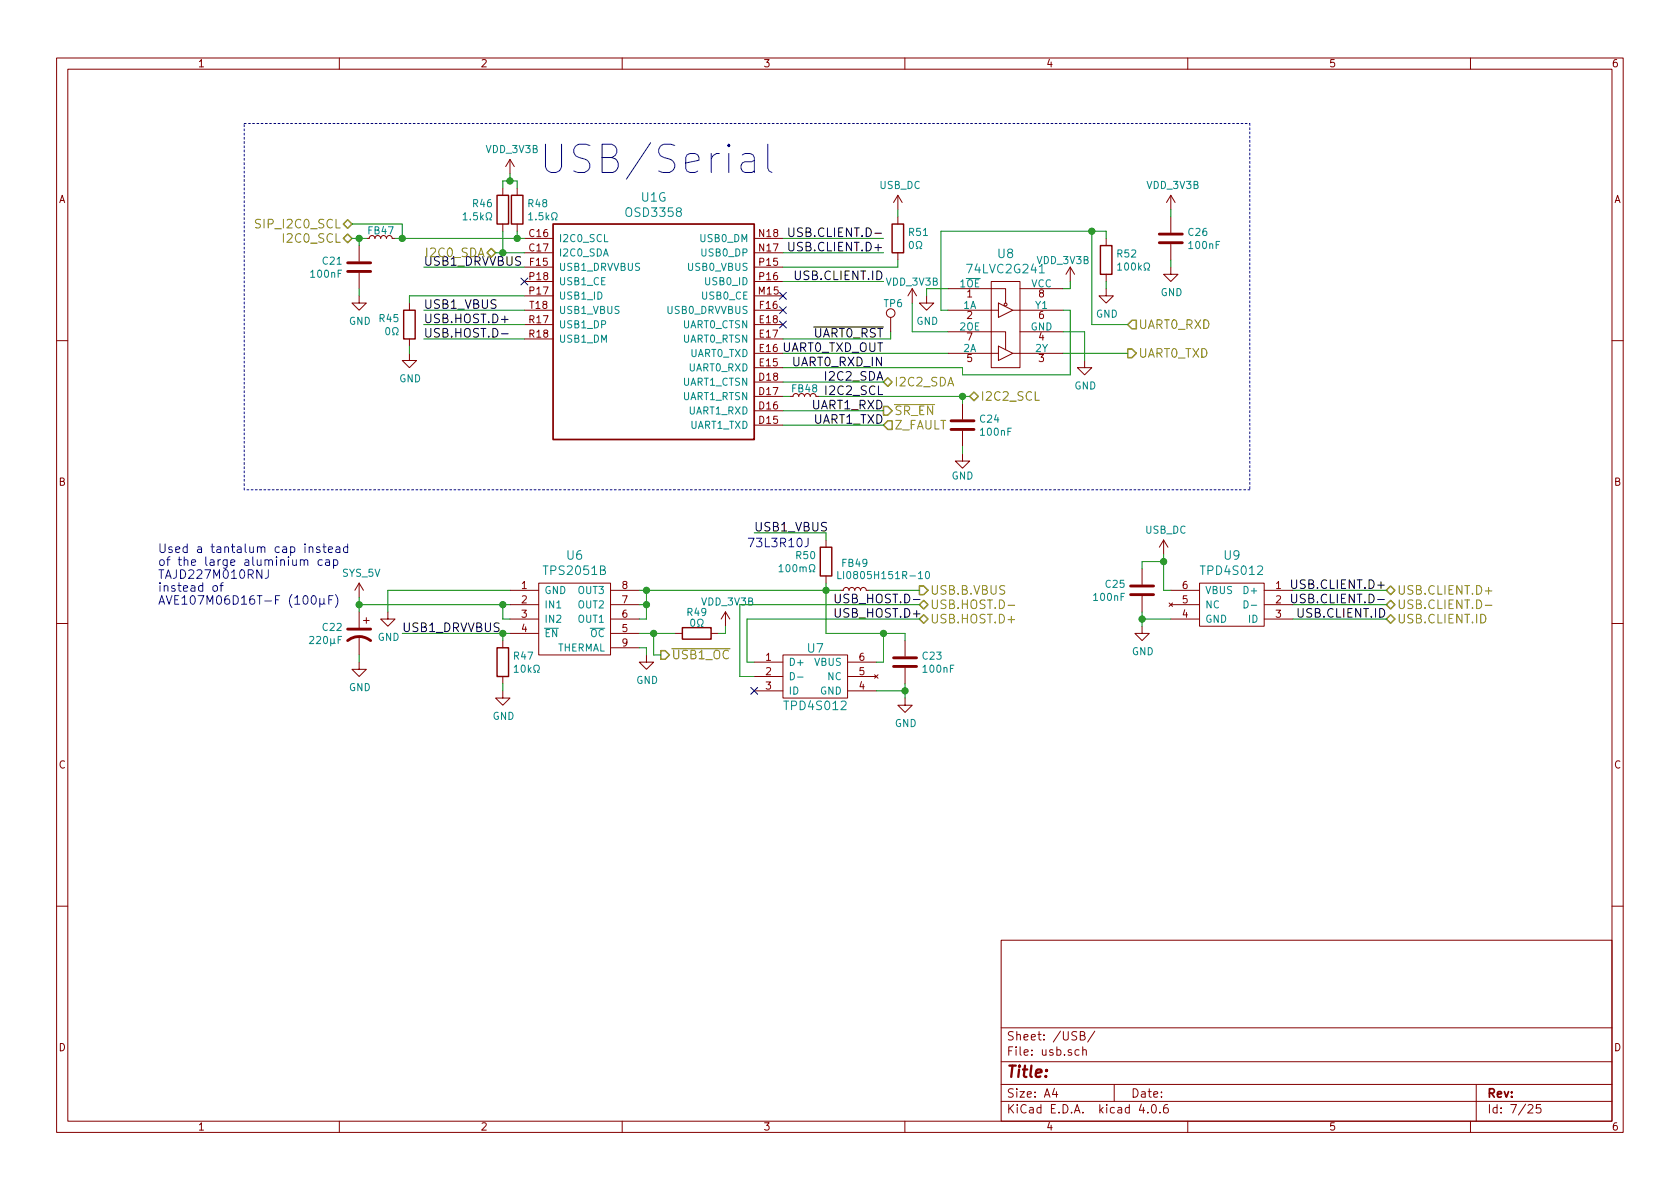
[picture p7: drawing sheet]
<svg xmlns="http://www.w3.org/2000/svg" width="297mm" height="210mm" viewBox="0 0 297 210" stroke-linecap="round" stroke-linejoin="round" font-family="sans-serif">
<g fill="none" stroke="#840000" stroke-width=".18">
<path d="M10 10.3h277v189.9h-277zM12 12.2h273v186.1h-273zM60 10.3v1.9M110 10.3v1.9M160 10.3v1.9M210 10.3v1.9M260 10.3v1.9M88.9 33.3v1.2M88.9 39.6v1.3M90.2 28.2l-.8 1.3M90.2 28.2v2.5M90.2 28.2l.7 1.3"/>
<path d="M91.4 33.3v1.2M91.4 39.6v1.3M158.7 34.5v2.6M158.7 38.3v1.3M158.7 34.5l-.7 1.3M158.7 34.5l.8 1.3M207 34.5v2.6M207 38.3v2.8M207 34.5l-.8 1.3M207 34.5l.8 1.3M63.5 52.3v1.3h1.3l-1.3 1.3-1.3-1.3h1.3M63.5 43.4v2.8"/>
<path d="M63.5 48.3v2.7M64.8 42.2h.5l.1-.4 .3-.1 .4 .1 .2 .4 .1-.4 .3-.1 .4 .1 .2 .4 .1-.4 .3-.1 .4 .1 .2 .4 .2-.4 .2-.1 .5 .1 .1 .4h.5M72.4 53.6v1.3M72.4 59.9v1.3M92.7 47.2h5.1M92.7 52.3h5.1M92.7 42.2h5.1M92.7 54.9h5.1M92.7 49.8h5.1M92.7 44.7h5.1M92.7 59.9h5.1M92.7 57.4h5.1"/>
<path d="M133.3 47.2h5.1M133.3 52.3h5.1M133.3 42.2h5.1M133.3 54.9h5.1M133.3 49.8h5.1M133.3 44.7h5.1M133.3 59.9h5.1M133.3 57.4h5.1M157.5 56.1v2.6M158.7 44.7v1.3M161.3 51l-.8 1.3M161.3 51v2.6"/>
<path d="M161.3 51l.8 1.3M163.8 52.3v1.3h1.3l-1.3 1.3-1.2-1.3h1.2M167.6 58.7h10.2v3.1M167.6 51h10.2v2.6M167.6 54.9h8.9M175.3 49.8h5v15.2h-5zM176.5 53.6l2.6 1.3-2.6 1.2zM179.1 54.9h8.9M180.3 51h7.7M180.3 58.7h7.7M189.2 47.2l-.7 1.3M189.2 47.2v2.6"/>
<path d="M189.2 47.2l.8 1.3M195.6 51v1.3h1.2l-1.2 1.3-1.3-1.3h1.3M195.6 42.2v1.2M195.6 48.5v1.3M207 47.2v1.3h1.3l-1.3 1.3-1.3-1.3h1.3M207 43.2v2.8M10 60.2h2M72.4 62.5v1.2h1.3l-1.3 1.3-1.3-1.3h1.3M133.3 75.2h5.1M133.3 65h5.1M133.3 72.6h5.1M133.3 62.5h5.1"/>
<path d="M133.3 70.1h5.1M133.3 67.6h5.1M139.7 70.1h.5l.1-.3 .3-.2 .4 .1 .2 .4 .2-.3 .2-.2 .5 .1 .1 .4 .2-.3 .2-.2 .5 .1 .2 .4 .1-.3 .3-.2 .4 .1 .2 .4h.5M167.6 62.5h8.9M170.2 71.4v2.8M170.2 76.2v2.8M176.5 61.2l2.6 1.3-2.6 1.2zM179.1 62.5h8.9M191.8 63.7v1.3h1.2l-1.2 1.3-1.3-1.3h1.3M285 60.2h2M146 95.5v1.3M170.2 80.3v1.2h1.2l-1.2 1.3-1.3-1.3h1.3"/>
<path d="M205.7 95.5l-.7 1.3M205.7 95.5v2.5M205.7 95.5l.8 1.3M10 110.3h2M63.5 117.1v1.3h1.3l-1.3 1.2-1.3-1.2h1.3M63.5 103.1l-.8 1.3M63.5 103.1v2.6M63.5 108.2v2.8M63.5 112.5v3.3M63.5 103.1l.8 1.3M64.3 109.7h1M64.8 109.2v1"/>
<path d="M68.6 108.2v1.3h1.2l-1.2 1.2-1.3-1.2h1.3M88.9 113.3v1.2M88.9 119.6v1.3M90.2 104.4h5M90.2 106.9h5M90.2 109.5h5M90.2 112h5M95.2 103.1h12.7v12.7h-12.7zM107.9 104.4h5.1M107.9 106.9h5.1M107.9 109.5h5.1M107.9 112h5.1"/>
<path d="M107.9 114.5h5.1M114.3 115.8v1.3h1.3l-1.3 1.3-1.3-1.3h1.3M119.4 112h1.2M125.7 112h1.3M128.3 108.2l-.8 1.3M128.3 108.2v2.5M128.3 108.2l.7 1.3M133.3 117.1h5.1M133.3 119.6h5.1M138.4 115.8h11.5v7.6h-11.5zM146 101.8v1.3M149.1 104.4l.1-.3 .3-.2 .4 .1 .2 .4 .1-.3 .3-.2 .5 .1 .1 .4 .2-.3 .2-.2 .5 .1 .1 .4 .2-.4 .4-.1 .4 .2 .1 .3"/>
<path d="M149.9 117.1h5M149.9 119.6h5M154.6 119.3l.6 .6M155.2 119.3l-.6 .6M160 113.3v2.8M160 118.1v2.8M201.9 110.7v1.3h1.3l-1.3 1.3-1.2-1.3h1.2M201.9 100.6v2.8M201.9 105.4v2.8M206.7 106.6l.6 .6M207 104.4h5.1M207 106.9h5.1"/>
<path d="M207 109.5h5.1M207.3 106.6l-.6 .6M212.1 103.1h11.4v7.6h-11.4zM223.5 104.4h5.1M223.5 106.9h5.1M223.5 109.5h5.1M285 110.3h2M88.9 122.2v1.2h1.3l-1.3 1.3-1.3-1.3h1.3M133.3 122.2h5.1M149.9 122.2h5M160 123.4v1.3h1.3l-1.3 1.3-1.3-1.3h1.3M10 160.2h2"/>
<path d="M177 166.3h108v32h-108zM285 160.2h2M60 198.3v1.9M110 198.3v1.9M160 198.3v1.9M177 194.8h108M177 191.8h108M177 187.8h108M177 181.8h108M186.4 192.5l-.3 1h.9M186.8 193v1M190.8 185.7l-.5-.1-.2 .3v.6l.2 .1 .5-.1"/>
<path d="M191 183.1h.5l.2-.1 .1-.3-.3-.3h-.5v1.5h.6l.3-.3a.41 .41 0 0 0-.4-.5M191.4 185.7l.2-.1 .4 .1 .1 .9M191.4 185.1v1.5M193.6 182.3l-1.3 2M197 191.8v3M201.8 195.2l-.4 1.1h1M202.9 196.7v.1M203.8 195.4l.1-.1a.81 .81 0 0 1 .6 .6 .81 .81 0 0 1-.3 .8l-.1 .1a.8 .8 0 0 1-.6-.6 .8 .8 0 0 1 .3-.8zM205.1 196.7v.1M206.4 195.3a.59 .59 0 0 0-.7 .7l.1 .7 .2 .1 .5-.1 .1-.5-.2-.2-.4-.1-.3 .3M210 198.3v1.9M260 198.3v1.9"/>
<path d="M261 191.8v6.5M270.2 195.5l.2-.2h.4l.2 .5-.9 1h.9M272.4 195.3h-.7l-.1 .7 .2-.1 .5 .1 .2 .2-.1 .5-.2 .1-.6-.1"/>
<circle cx="157.5" cy="55.4" r=".76"/>
<circle cx="177.8" cy="53.8" r=".25"/>
</g>
<path d="M97.8 39.6h35.5v38.1h-35.5z" fill="none" stroke="#840000" stroke-width=".3"/>
<g fill="none" stroke="#008484" stroke-width=".18">
<path d="M81.9 38l.3-.4v1.3M81.9 38.9h.7M86 38.9h.2v-.3a.54 .54 0 0 1-.2-.7 .54 .54 0 0 1 .7-.2 .57 .57 0 0 1-.1 .9v.3h.3M93.5 38l.3-.4v1.3M93.5 38.9h.7M97.5 38.9h.3v-.3a.54 .54 0 0 1-.2-.7 .54 .54 0 0 1 .7-.2 .57 .57 0 0 1-.1 .9v.3h.3M68.3 58l.2-.1a.67 .67 0 0 1 .4 .7 .67 .67 0 0 1-.4 .6l-.2-.1-.1-.4zM69.4 59.2h.3v-.3a.54 .54 0 0 1-.3-.7 .54 .54 0 0 1 .8-.2 .57 .57 0 0 1-.1 .9v.3h.3M160.9 42.8l.2-.1a.67 .67 0 0 1 .4 .6 .67 .67 0 0 1-.4 .7l-.2-.2-.1-.3zM162 44h.3v-.3a.54 .54 0 0 1-.3-.7 .54 .54 0 0 1 .8-.3 .57 .57 0 0 1-.1 1v.3h.3M183.8 48.3h.9M197.6 46.9l.4-.4v1.3"/>
<path d="M197.6 47.8h.7M202.3 47.8h.3v-.3a.54 .54 0 0 1-.3-.7 .54 .54 0 0 1 .7-.2 .57 .57 0 0 1-.1 .9v.3h.4M54.8 112.6l.4-.1 .2 .1 .1 .3-.8 .9h.8M59.8 113.1h.4M60.4 112.5h-.6v1.3M90.9 118l.4-.4v1.3M90.9 118.9h.7M94.4 118.9h.3v-.3a.54 .54 0 0 1-.3-.7 .54 .54 0 0 1 .7-.2 .57 .57 0 0 1-.1 .9v.3h.4M122.2 109.6l.2-.1a.67 .67 0 0 1 .5 .6 .67 .67 0 0 1-.5 .7l-.2-.2-.1-.3zM123.3 110.8h.3v-.3a.54 .54 0 0 1-.2-.7 .54 .54 0 0 1 .7-.3 .57 .57 0 0 1-.1 1v.3h.3M137.7 100.2l.4-.4v1.3M137.7 101.1h.8"/>
<path d="M139.8 118.9a.64 .64 0 0 1 .7 .7 .64 .64 0 0 1-.7 .6zM141 119.7h1M143.1 101.1h.3v-.2a.54 .54 0 0 1-.3-.8 .54 .54 0 0 1 .8-.2 .57 .57 0 0 1-.1 1v.2h.3M148.1 101.1v1.2h.6M163.7 101.2l.2-.1a.67 .67 0 0 1 .5 .6 .67 .67 0 0 1-.5 .6l-.2-.1-.1-.4zM220 106.2a.64 .64 0 0 1 .7 .7 .64 .64 0 0 1-.7 .6zM221.2 107h1"/>
</g>
<path d="M87.9 34.5h2v5.1h-2zM90.4 34.5h2.1v5.1h-2.1zM157.7 39.6h2.1v5.1h-2.1zM71.4 54.9h2v5h-2zM194.6 43.4h2v5.1h-2zM145 96.8h2.1v5h-2.1zM87.9 114.5h2v5.1h-2zM120.6 111h5.1v2h-5.1z" fill="none" stroke="#840000" stroke-width=".25"/>
<path d="M61.5 48h4M61.5 46.5h4M205 42.9h4M205 41.4h4M168.1 75.9h4.1M168.1 74.4h4.1M61.5 113.3a3.3 3.3 0 0 1 4 0M61.5 111.2h4M158 117.9h4.1M158 116.3h4.1M199.9 105.2h4.1M199.9 103.6h4.1" fill="none" stroke="#840000" stroke-width=".51"/>
<path d="M88.7 56.5h1.1M88.7 59h1.1M139.5 42.8v1.4a.48 .48 0 0 0 .9-.1v-1.3M139.5 40.3v1.4a.48 .48 0 0 0 .9-.2v-1.2M143.9 57.8h12.3M161.5 106h1.2M228.4 105.1v1.3a.48 .48 0 0 0 .9-.1v-1.2M228.4 102.5v1.4a.48 .48 0 0 0 .9-.1v-1.3" fill="none" stroke="#000" stroke-width=".18"/>
<path d="M92.1 49.2l1.2 1.2M93.3 49.2l-1.2 1.2M137.8 56.8l1.2 1.2M137.8 51.7l1.2 1.2M137.8 54.2l1.2 1.3M139 56.8l-1.2 1.2M139 51.7l-1.2 1.2M139 54.2l-1.2 1.3M132.7 121.6l1.3 1.2M134 121.6l-1.3 1.2" fill="none" stroke="#000084" stroke-width=".18"/>
<g fill="none" stroke="#0000c2" stroke-width=".18">
<path d="M131.2 27.4l.5-.3h1l.4 .3 .3 .5v2.6M133.4 28.3l-.5 .3h-1.2a.98 .98 0 0 0-.7 .9 .98 .98 0 0 0 .7 1h1.2l.5-.3M135.8 25.5v4.3l.2 .4 .5 .3M53.1 99.1h.1a.36 .36 0 0 1 .6 .1v.8M53.8 99.2a.35 .35 0 0 1 .3-.2 .35 .35 0 0 1 .3 .2v.8M56.5 96.8l-.3-.1-.2 .2v.2l.5 .2v.3h-.5M57 99.1a.48 .48 0 0 0-.7 0v.7a.48 .48 0 0 0 .7 .1M57.1 96.7h.6M57.3 96.2v1.3l.4 .2M57.6 99.1h.6l.1 .9M58.1 97.2l.7-.2-.1-.2-.4-.1-.2 .2v.7h.6M58.3 99.3l-.5 .1a.3 .3 0 0 0-.3 .3 .3 .3 0 0 0 .3 .3l.5-.1"/>
<path d="M59 99.1a.48 .48 0 0 1 .6 0v.7a.48 .48 0 0 1-.6 .1M59 99v1.5M59.4 96.8h.6l.1 .9M60.1 97l-.5 .1a.3 .3 0 0 0-.2 .3 .3 .3 0 0 0 .2 .3l.5-.1M61.5 96.8a.48 .48 0 0 0-.7 0v.8a.48 .48 0 0 0 .7 0M61.5 96.2v1.5M142.9 95.2v1.1a.47 .47 0 0 1-.6 .4M37.7 103.7l.2-.1 .5 .1 .1 .6-.2 .2-.4 .1-.2-.2zM38.9 103.6h.6M39.5 103l-.3 .1-.1 .2v1.3M47.4 100.8v1a.47 .47 0 0 1-.5 .5M55.2 105.5l.2-.2a.81 .81 0 0 1 .5 .8 .81 .81 0 0 1-.5 .8l-.2-.2-.2-.4z"/>
<path d="M56.5 105.8v1.6M57.3 106.6l.2 .3M57.3 105.8l-.1 1-.4 .1-.3-.3M58.1 106.1h.5M58.9 105.3h-.8v1.6M59.3 105.1a1.75 1.75 0 0 1 0 2.3"/>
</g>
<g fill="none" stroke="#848400" stroke-width=".25">
<path d="M60.7 39.6l.8-.7 .7 .7-.7 .8zM60.7 42.2l.8-.8 .7 .8-.7 .7zM86.1 44.7l.8-.8 .7 .8-.7 .8zM200.2 56.6h.7v1.6h-.7l-.8-.8zM156.2 67.6l.8-.8 .7 .8-.7 .7zM156.2 71.9h.8l.7 .7-.7 .8h-.8zM157 74.4h.7v1.5h-.7l-.8-.7zM171.4 70.1l.8-.8 .8 .8-.8 .8zM199.4 61.7h.8l.7 .8-.7 .7h-.8zM116.8 115.1h.8l.8 .7-.8 .8h-.8zM162.6 103.6h.7l.8 .8-.8 .8h-.7zM162.6 106.9l.7-.7 .8 .7-.8 .8z"/>
<path d="M162.6 109.5l.7-.8 .8 .8-.8 .7zM245.1 104.4l.8-.8 .7 .8-.7 .8zM245.1 106.9l.8-.7 .7 .7-.7 .8zM245.1 109.5l.8-.8 .7 .8-.7 .7z"/>
</g>
<path d="M158.1 71.5h7.2M118.8 114.7h10.3M178.2 107h1.2M178.2 109.6h1.2M262.6 107h1.2M262.6 104.5h1.2" fill="none" stroke="#848400" stroke-width=".18"/>
<g fill="none" stroke="#008400" stroke-width=".18">
<path d="M62.2 39.6h8.9v2.6M88.9 33.3v-1.3h2.5v1.3M90.2 30.7v1.3M158.7 37.1v1.2M207 37.1v1.2M62.2 42.2h2.6M63.5 42.2v1.2M63.5 51v1.3M69.8 42.2h22.9M74.9 54.9h17.8M74.9 57.4h17.8M74.9 59.9h17.8"/>
<path d="M74.9 47.2h17.8M87.6 44.7h5.1M88.9 40.9v3.8M91.4 40.9v1.3M92.7 52.3h-20.3v1.3M138.4 44.7h17.8M138.4 42.2h17.8M138.4 49.8h17.8M157.5 58.7v1.2h-19.1M158.7 46v1.2h-20.3M161.3 53.6v5.1h6.3M167.6 51h-3.8v1.3"/>
<path d="M188 54.9h1.2v11.4h-19v-1.3h-31.8M188 58.7h3.8v5M189.2 49.8v1.2h-1.2M193 40.9v16.5h6.4M195.6 42.2v-1.3h-29.2v14h1.2M195.6 49.8v1.2M207 46v1.2M72.4 61.2v1.3M138.4 62.5h29.2M138.4 75.2h17.8M138.4 72.6h17.8M138.4 67.6h17.8"/>
<path d="M138.4 70.1h1.3M144.8 70.1h26.6M170.2 70.1v1.3M170.2 79v1.3M188 62.5h11.4M133.3 94.2h12.7v1.3M205.7 98v6.4h1.3M205.7 99.3h-3.8v1.3M63.5 106.9h26.7M63.5 105.7v2.5M63.5 115.8v1.3M71.1 112h19.1"/>
<path d="M88.9 106.9v2.6h1.3M88.9 112v1.3M90.2 104.4h-21.6v3.8M113 104.4h35.6M113 106.9h1.3M113 112h6.4M113 114.5h1.3v1.3M114.3 104.4v5.1h-1.3M115.6 112v3.8h1.2M128.3 110.7v1.3h-1.3M146 103.1v8.9h14v1.3M153.7 104.4h8.9"/>
<path d="M156.2 112v5.1h-1.3M162.6 106.9h-31.8v12.7h2.5M162.6 109.5h-30.5v7.6h1.2M201.9 109.5h5.1M201.9 108.2v2.5M228.6 104.4h16.5M228.6 106.9h16.5M228.6 109.5h16.5M88.9 120.9v1.3M154.9 122.2h5.1M160 120.9v2.5"/>
</g>
<g fill="#008400" stroke="#008400" stroke-width=".25">
<circle cx="193" cy="40.9" r=".51"/>
<circle cx="91.4" cy="42.2" r=".51"/>
<circle cx="88.9" cy="44.7" r=".51"/>
<circle cx="90.2" cy="32" r=".51"/>
<circle cx="160" cy="122.2" r=".51"/>
<circle cx="156.2" cy="112" r=".51"/>
<circle cx="146.1" cy="104.4" r=".51"/>
<circle cx="114.3" cy="106.9" r=".51"/>
<circle cx="114.3" cy="104.4" r=".51"/>
<circle cx="115.6" cy="112" r=".51"/>
<circle cx="88.9" cy="106.9" r=".51"/>
<circle cx="63.5" cy="106.9" r=".51"/>
<circle cx="88.9" cy="112" r=".51"/>
<circle cx="205.7" cy="99.3" r=".51"/>
<circle cx="201.9" cy="109.5" r=".51"/>
<circle cx="170.2" cy="70.1" r=".51"/>
<circle cx="63.5" cy="42.2" r=".51"/>
<circle cx="71.1" cy="42.2" r=".51"/>
</g>
<path d="M43.2 21.8h177.8M221 21.8v64.8M43.2 86.6v-64.8M221 86.6h-177.8" fill="none" stroke="#0000c2" stroke-width=".18" stroke-dasharray=".3 .4"/>
<text font-size="7" fill="#0000c2" x="95.2" y="30.7">USB/Serial</text>
<text font-size="2.8" fill="#840000" x="178" y="190.5">Title:</text>
<g font-size="2.1" fill="#008484">
<text x="113.4" y="35.7">U1G</text>
<text x="110.9" y="38.3">OSD3358</text>
<text x="176.5" y="45.6">U8</text>
<text x="171.3" y="48.3">74LVC2G241</text>
<text x="96.4" y="101.7">TPS2051B</text>
<text x="100.3" y="99">U6</text>
<text x="212.6" y="101.7">TPD4S012</text>
<text x="216.5" y="99">U9</text>
<text x="142.8" y="115.4">U7</text>
<text x="139" y="125.6">TPD4S012</text>
</g>
<g font-size="2.1" fill="#848400">
<text x="45.8" y="40.4">SIP_I2C0_SCL</text>
<text x="50.4" y="42.9">I2C0_SCL</text>
<text x="75.6" y="45.5">I2C0_SDA</text>
<text x="201.3" y="58.2">UART0_RXD</text>
<text x="201.3" y="63.2">UART0_TXD</text>
<text x="158.1" y="68.3">I2C2_SDA</text>
<text x="173.4" y="70.9">I2C2_SCL</text>
<text x="158.1" y="75.9">Z_FAULT</text>
<text x="158.1" y="73.4">SR_EN</text>
<text x="164.5" y="105.2">USB.B.VBUS</text>
<text x="164.5" y="107.7">USB.HOST.D-</text>
<text x="247" y="105.2">USB.CLIENT.D+</text>
<text x="247" y="107.7">USB.CLIENT.D-</text>
<text x="164.5" y="110.2">USB.HOST.D+</text>
<text x="247" y="110.2">USB.CLIENT.ID</text>
<text x="118.8" y="116.6">USB1_OC</text>
</g>
<g font-size="2.1">
<text x="140.6" y="41.9">USB.CLIENT.D-</text>
<text x="74.9" y="47">USB1_DRVVBUS</text>
<text x="140.1" y="44.4">USB.CLIENT.D+</text>
<text x="140.8" y="49.5">USB.CLIENT.ID</text>
<text x="74.9" y="57.1">USB.HOST.D+</text>
<text x="74.9" y="59.7">USB.HOST.D-</text>
<text x="74.9" y="54.6">USB1_VBUS</text>
<text x="143.7" y="59.7">UART0_RST</text>
<text x="138" y="62.2">UART0_TXD_OUT</text>
<text x="140.2" y="64.8">UART0_RXD_IN</text>
<text x="146.1" y="67.3">I2C2_SDA</text>
<text x="146.3" y="69.8">I2C2_SCL</text>
<text x="143.5" y="72.4">UART1_RXD</text>
<text x="143.7" y="74.9">UART1_TXD</text>
<text x="133.3" y="94">USB1_VBUS</text>
<text x="229" y="104.1">USB.CLIENT.D+</text>
<text x="229.5" y="106.7">USB.CLIENT.D-</text>
<text x="71.1" y="111.8">USB1_DRVVBUS</text>
<text x="147.3" y="109.2">USB_HOST.D+</text>
<text x="229.7" y="109.2">USB.CLIENT.ID</text>
</g>
<g font-size="2.1" fill="#0000c2">
<text x="27.9" y="97.8">Used a tantalum cap instead</text>
<text x="27.9" y="100.1">of the large aluminium cap</text>
<text x="132.1" y="96.8">73L3R10J</text>
<text x="27.9" y="102.4">TAJD227M010RNJ</text>
<text x="27.9" y="104.6">instead of</text>
<text x="27.9" y="106.9">AVE107M06D16T-F (100F)</text>
</g>
<g font-size="2.1" fill="#840000">
<text x="147.3" y="106.7">USB_HOST.D-</text>
<text x="178" y="184">Sheet: /USB/</text>
<text x="178" y="186.7">File: usb.sch</text>
<text x="178" y="196.9">KiCad E.D.A. kicad 4.0.6</text>
<text x="178" y="194.1">Size: A4</text>
<text x="200" y="194.1">Date:</text>
<text x="263" y="194.1">Rev:</text>
<text x="263" y="196.9">Id: 7/25</text>
</g>
<g font-size="1.8" fill="#840000">
<text x="35" y="11.9">1</text>
<text x="85" y="11.9">2</text>
<text x="135" y="11.9">3</text>
<text x="185" y="11.9">4</text>
<text x="235" y="11.9">5</text>
<text x="285" y="11.9">6</text>
<text x="10.4" y="35.9">A</text>
<text x="285.4" y="35.9">A</text>
<text x="93.6" y="41.9">C16</text>
<text x="134.3" y="41.9">N18</text>
<text x="93.6" y="44.4">C17</text>
<text x="93.7" y="47">F15</text>
<text x="134.3" y="44.4">N17</text>
<text x="134.3" y="47">P15</text>
<text x="93.7" y="52.1">P17</text>
<text x="93.7" y="49.5">P18</text>
<text x="134.2" y="52.1">M15</text>
<text x="134.3" y="49.5">P16</text>
<text x="171" y="52.6">1</text>
<text x="183.7" y="52.6">8</text>
<text x="93.6" y="57.1">R17</text>
<text x="93.6" y="59.7">R18</text>
<text x="93.7" y="54.6">T18</text>
<text x="134.3" y="59.7">E17</text>
<text x="134.3" y="57.1">E18</text>
<text x="134.4" y="54.6">F16</text>
<text x="171" y="56.4">2</text>
<text x="183.7" y="56.4">6</text>
<text x="134.3" y="64.8">E15</text>
<text x="134.3" y="62.2">E16</text>
<text x="171" y="64">5</text>
<text x="171" y="60.2">7</text>
<text x="183.7" y="64">3</text>
<text x="183.7" y="60.2">4</text>
<text x="134.3" y="69.8">D17</text>
<text x="134.3" y="67.3">D18</text>
<text x="134.3" y="74.9">D15</text>
<text x="134.3" y="72.4">D16</text>
<text x="10.4" y="85.9">B</text>
<text x="285.4" y="85.9">B</text>
<text x="92.2" y="104.1">1</text>
<text x="92.2" y="106.7">2</text>
<text x="110" y="106.7">7</text>
<text x="110" y="104.1">8</text>
<text x="209.1" y="106.7">5</text>
<text x="209.1" y="104.1">6</text>
<text x="225.6" y="104.1">1</text>
<text x="225.6" y="106.7">2</text>
<text x="92.2" y="109.2">3</text>
<text x="92.2" y="111.8">4</text>
<text x="110" y="111.8">5</text>
<text x="110" y="109.2">6</text>
<text x="209.1" y="109.2">4</text>
<text x="225.6" y="109.2">3</text>
<text x="110" y="114.3">9</text>
<text x="135.4" y="116.8">1</text>
<text x="135.4" y="119.4">2</text>
<text x="151.9" y="119.4">5</text>
<text x="151.9" y="116.8">6</text>
<text x="135.4" y="121.9">3</text>
<text x="151.9" y="121.9">4</text>
<text x="10.4" y="135.9">C</text>
<text x="285.4" y="135.9">C</text>
<text x="10.4" y="185.9">D</text>
<text x="285.4" y="185.9">D</text>
<text x="35" y="199.9">1</text>
<text x="85" y="199.9">2</text>
<text x="135" y="199.9">3</text>
<text x="185" y="199.9">4</text>
<text x="235" y="199.9">5</text>
<text x="285" y="199.9">6</text>
</g>
<g font-size="1.8" fill="#008484">
<text x="86" y="27">VDD_3V3B</text>
<text x="155.5" y="33.4">USB_DC</text>
<text x="202.8" y="33.4">VDD_3V3B</text>
<text x="65.2" y="41.4">FB47</text>
<text x="82.7" y="38.9">1.5k</text>
<text x="83.7" y="36.6">R46</text>
<text x="93.4" y="36.6">R48</text>
<text x="94.2" y="38.9">1.5k</text>
<text x="160.8" y="41.7">R51</text>
<text x="210.2" y="41.7">C26</text>
<text x="57.1" y="46.8">C21</text>
<text x="98.8" y="47.9">USB1_DRVVBUS</text>
<text x="98.8" y="42.8">I2C0_SCL</text>
<text x="98.8" y="45.3">I2C0_SDA</text>
<text x="121.7" y="47.9">USB0_VBUS</text>
<text x="123.9" y="42.8">USB0_DM</text>
<text x="124.2" y="45.3">USB0_DP</text>
<text x="183.4" y="46.7">VDD_3V3B</text>
<text x="197.6" y="45.5">R52</text>
<text x="198.5" y="47.8">100k</text>
<text x="210.3" y="44">100nF</text>
<text x="55.1" y="49.1">100nF</text>
<text x="98.8" y="53">USB1_ID</text>
<text x="98.8" y="50.4">USB1_CE</text>
<text x="124.2" y="53">USB0_CE</text>
<text x="124.9" y="50.4">USB0_ID</text>
<text x="156.7" y="50.5">VDD_3V3B</text>
<text x="169.7" y="50.8">1OE</text>
<text x="182.3" y="50.8">VCC</text>
<text x="205.2" y="52.3">GND</text>
<text x="61.7" y="57.4">GND</text>
<text x="67.1" y="56.9">R45</text>
<text x="98.8" y="58">USB1_DP</text>
<text x="98.8" y="55.5">USB1_VBUS</text>
<text x="118" y="55.5">USB0_DRVVBUS</text>
<text x="120.6" y="58">UART0_CTSN</text>
<text x="156.3" y="54.3">TP6</text>
<text x="162" y="57.4">GND</text>
<text x="169.7" y="58.4">2OE</text>
<text x="170.3" y="54.6">1A</text>
<text x="182.2" y="58.4">GND</text>
<text x="183.1" y="54.6">Y1</text>
<text x="193.8" y="56.2">GND</text>
<text x="98.8" y="60.6">USB1_DM</text>
<text x="120.6" y="60.6">UART0_RTSN</text>
<text x="121.7" y="65.7">UART0_RXD</text>
<text x="121.9" y="63.1">UART0_TXD</text>
<text x="170.3" y="62.2">2A</text>
<text x="183.1" y="62.2">2Y</text>
<text x="70.6" y="67.6">GND</text>
<text x="120.6" y="70.7">UART1_RTSN</text>
<text x="120.6" y="68.2">UART1_CTSN</text>
<text x="140.1" y="69.4">FB48</text>
<text x="189.9" y="68.9">GND</text>
<text x="121.7" y="73.3">UART1_RXD</text>
<text x="121.9" y="75.8">UART1_TXD</text>
<text x="173.3" y="74.7">C24</text>
<text x="173.5" y="77">100nF</text>
<text x="168.2" y="84.8">GND</text>
<text x="202.5" y="94.4">USB_DC</text>
<text x="60.6" y="102">SYS_5V</text>
<text x="138.6" y="101.2">100m</text>
<text x="140.8" y="98.9">R50</text>
<text x="148.9" y="100.2">FB49</text>
<text x="96.3" y="105">GND</text>
<text x="96.3" y="107.6">IN1</text>
<text x="102.2" y="107.6">OUT2</text>
<text x="102.2" y="105">OUT3</text>
<text x="124.1" y="107.1">VDD_3V3B</text>
<text x="149.4" y="102.4">LI0805H151R-10</text>
<text x="193.5" y="106.2">100nF</text>
<text x="195.5" y="103.9">C25</text>
<text x="213.1" y="107.6">NC</text>
<text x="213.1" y="105">VBUS</text>
<text x="220.2" y="105">D+</text>
<text x="55.5" y="113.9">220F</text>
<text x="57.1" y="111.6">C22</text>
<text x="66.8" y="113.3">GND</text>
<text x="96.3" y="110.1">IN2</text>
<text x="96.3" y="112.6">EN</text>
<text x="102.2" y="110.1">OUT1</text>
<text x="104.3" y="112.6">OC</text>
<text x="121.6" y="108.9">R49</text>
<text x="213.1" y="110.1">GND</text>
<text x="220.7" y="110.1">ID</text>
<text x="90.9" y="116.6">R47</text>
<text x="91.6" y="118.9">10k</text>
<text x="98.3" y="115.2">THERMAL</text>
<text x="139.4" y="117.7">D+</text>
<text x="143.9" y="117.7">VBUS</text>
<text x="163.2" y="116.6">C23</text>
<text x="163.3" y="118.9">100nF</text>
<text x="200.1" y="115.8">GND</text>
<text x="61.7" y="122.2">GND</text>
<text x="112.5" y="120.9">GND</text>
<text x="139.4" y="122.8">ID</text>
<text x="144.9" y="122.8">GND</text>
<text x="146.3" y="120.3">NC</text>
<text x="87.1" y="127.3">GND</text>
<text x="158.2" y="128.5">GND</text>
</g>
</svg>
